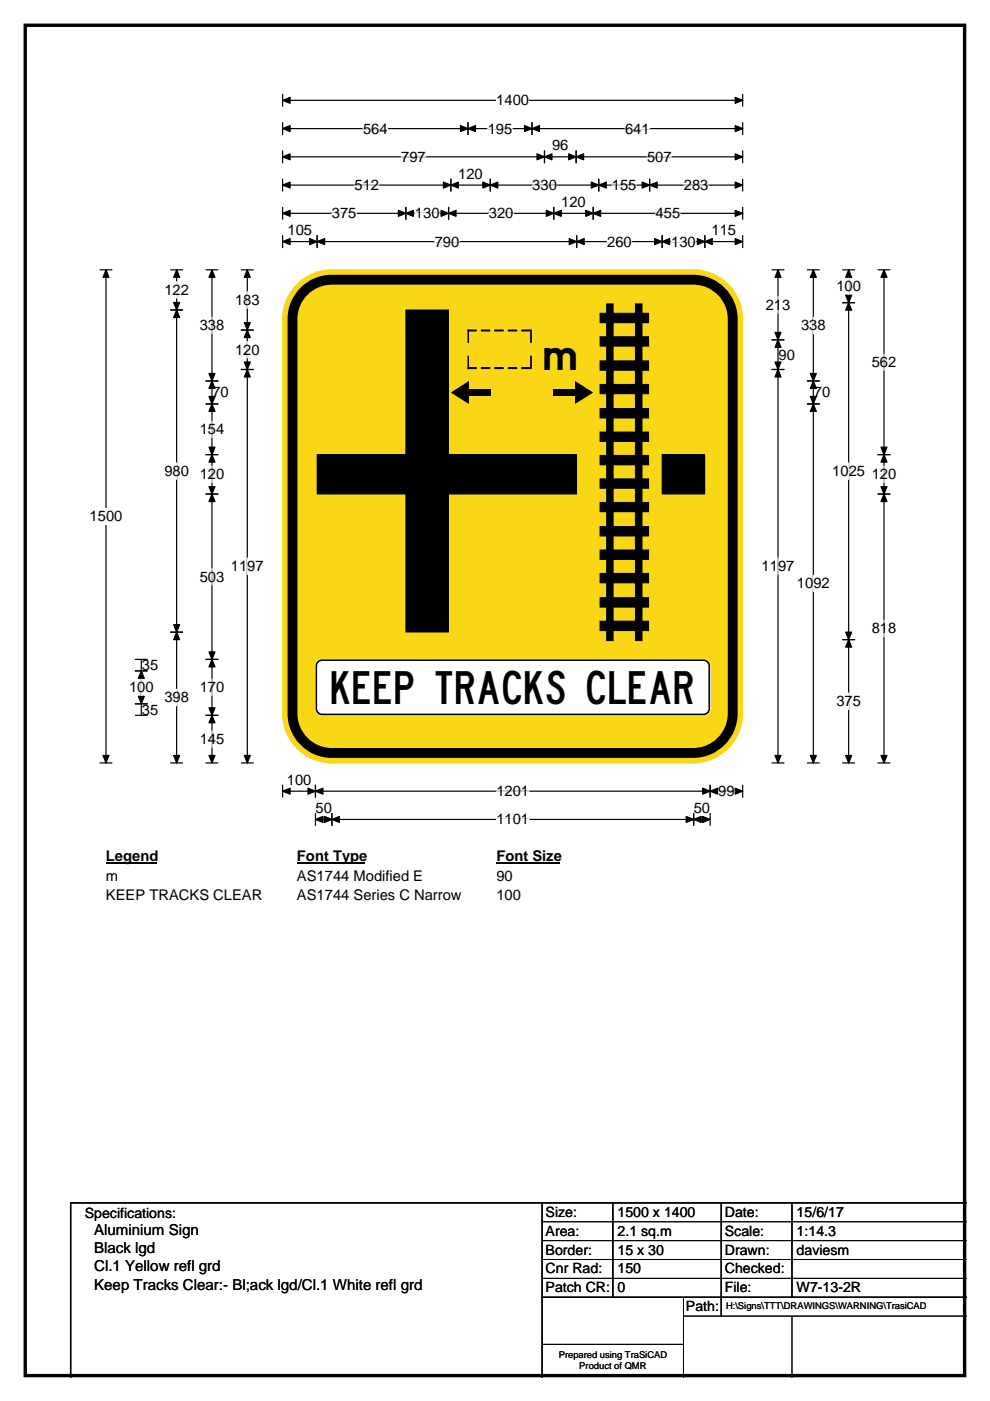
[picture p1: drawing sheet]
<svg xmlns="http://www.w3.org/2000/svg" width="210mm" height="297mm" viewBox="0 0 210 297" stroke-linecap="round" stroke-linejoin="round" font-family="sans-serif">
<path d="M5.4 5.4h199.2v286.3h-199.2z" fill="none" stroke="#000" stroke-width=".72"/>
<path d="M59.9 21.3h97.6M59.9 20v2.5M157.5 20v2.5" fill="none" stroke="#000" stroke-width=".25"/>
<path d="M59.9 21.3l1.6-.7v1.3zM155.9 20.6l1.6 .7-1.6 .6z" fill="#000" stroke="#000" stroke-width=".25"/>
<path d="M105.3 19.5h6.9v3.5h-6.9z" fill="#fff"/>
<g fill="none" stroke="#000" stroke-width=".25">
<path d="M59.9 27.3h97.6M59.9 26v2.5M59.9 32v2.5M59.9 38v2.5M59.9 33.3h97.6M59.9 39.2h97.6M95.6 38v2.5M99.3 26v2.5M104 38v2.5M112.8 26v2.5M115.5 32v2.5M122.2 32v2.5"/>
<path d="M127 38v2.5M137.8 38v2.5M157.5 26v2.5M157.5 32v2.5M157.5 38v2.5M21.2 57.2h2.5M22.5 57.2v104.6M59.9 44v2.5M59.9 50v2.5M59.9 45.2h97.6M59.9 51.2h97.6M67.3 50v2.5"/>
<path d="M86.1 44v2.5M95.1 44v2.5M117.5 44v2.5M122.3 50v2.5M125.8 44v2.5M140.4 50v2.5M149.5 50v2.5M157.5 50v2.5M157.5 44v2.5M21.2 161.8h2.5M59.9 166.5v2.5M59.9 167.7h97.6"/>
<path d="M66.9 166.5v2.5M66.9 172.5v2.5M66.9 173.7h83.7M70.4 172.5v2.5M147.1 172.5v2.5M150.6 166.5v2.5M150.6 172.5v2.5M157.5 166.5v2.5"/>
</g>
<g fill="#000" stroke="#000" stroke-width=".25">
<path d="M59.9 27.3l1.6-.7v1.3zM59.9 33.3l1.6-.7v1.3zM59.9 39.2l1.6-.6v1.3zM95.6 39.2l1.6-.6v1.3zM94 38.6l1.6 .6-1.6 .7zM99.3 27.3l1.5-.7v1.3zM97.7 26.6l1.6 .7-1.6 .6zM102.4 38.6l1.6 .6-1.6 .7zM104 39.2l1.6-.6v1.3zM111.3 26.6l1.5 .7-1.5 .6zM112.8 27.3l1.6-.7v1.3zM115.5 33.3l1.6-.7v1.3z"/>
<path d="M113.9 32.6l1.6 .7-1.6 .6zM120.6 32.6l1.6 .7-1.6 .6zM122.2 33.3l1.6-.7v1.3zM125.4 38.6l1.6 .6-1.6 .7zM127 39.2l1.6-.6v1.3zM136.2 38.6l1.6 .6-1.6 .7zM137.8 39.2l1.6-.6v1.3zM155.9 26.6l1.6 .7-1.6 .6zM155.9 32.6l1.6 .7-1.6 .6zM155.9 38.6l1.6 .6-1.6 .7zM22.5 57.2l.6 1.6h-1.3zM59.9 45.2l1.6-.6v1.3z"/>
<path d="M59.9 51.2l1.6-.6v1.3zM67.3 51.2l1.6-.6v1.3zM65.7 50.6l1.6 .6-1.6 .7zM86.1 45.2l1.6-.6v1.3zM84.5 44.6l1.6 .6-1.6 .7zM93.6 44.6l1.5 .6-1.5 .7zM95.1 45.2l1.6-.6v1.3zM115.9 44.6l1.6 .6-1.6 .7zM117.5 45.2l1.5-.6v1.3zM120.7 50.6l1.6 .6-1.6 .7zM122.3 51.2l1.6-.6v1.3zM124.2 44.6l1.6 .6-1.6 .7z"/>
<path d="M125.8 45.2l1.6-.6v1.3zM138.9 50.6l1.5 .6-1.5 .7zM140.4 51.2l1.6-.6v1.3zM147.9 50.6l1.6 .6-1.6 .7zM149.5 51.2l1.6-.6v1.3zM155.9 44.6l1.6 .6-1.6 .7zM155.9 50.6l1.6 .6-1.6 .7zM21.8 160.2h1.3l-.6 1.6zM59.9 167.7l1.6-.6v1.3zM66.9 167.7l1.6-.6v1.3zM65.3 167.1l1.6 .6-1.6 .7zM66.9 173.7l1.6-.6v1.3z"/>
<path d="M70.4 173.7l1.6-.6v1.3zM68.8 173.1l1.6 .6-1.6 .7zM145.5 173.1l1.6 .6-1.6 .7zM147.1 173.7l1.6-.6v1.3zM149 167.1l1.6 .6-1.6 .7zM150.6 167.7l1.6-.6v1.3zM149 173.1l1.6 .6-1.6 .7zM155.9 167.1l1.6 .6-1.6 .7z"/>
</g>
<g fill="none" stroke="#fff" stroke-width=".25">
<path d="M75.2 39.2h5.2M77 27.3h5.2M85.1 33.3h5.2M103.4 27.3h5.2M112.9 39.2h5.2M129.8 39.2h5.2M132.6 27.3h5.2M137.2 33.3h5.3M145.1 39.2h5.2M70.4 45.2h5.2M88 45.2h5.2M92.2 51.2h5.2"/>
<path d="M103.7 45.2h5.2M128.8 51.2h5.2M139.1 45.2h5.2M142.4 51.2h5.2M105.3 167.7h6.9M105.3 173.7h6.9M152.3 167.7h3.5"/>
</g>
<path d="M19 107.7h7v3.5h-7z" fill="#fff"/>
<g fill="none" stroke="#000" stroke-width=".25">
<path d="M36.2 57.2h2.5M37.5 57.2v104.6M43.7 57.2h2.5M45 57.2v104.6M51.2 57.2h2.5M52.5 57.2v104.6M163.7 57.2h2.6M165 57.2v104.6M171.2 57.2h2.6M172.5 57.2v104.6M178.7 57.2h2.6M180 57.2v104.6"/>
<path d="M186.2 57.2h2.6M187.5 57.2v104.6M36.2 65.7h2.5M51.2 70h2.5M51.2 78.3h2.5M163.7 78.3h2.6M163.7 72.1h2.6M178.7 64.2h2.6M43.7 80.8h2.5M43.7 85.6h2.5M43.7 96.4h2.5M171.2 80.8h2.6"/>
<path d="M171.2 85.6h2.6M186.2 96.4h2.6M43.7 104.8h2.5M186.2 104.8h2.6M28.7 139.8h2.5M30 139.8v11.9M36.2 134h2.5M43.7 139.8h2.5M178.7 135.6h2.6M28.7 142.2h2.5M28.7 149.2h2.5M28.7 151.7h2.5"/>
<path d="M43.7 151.7h2.5M36.2 161.8h2.5M43.7 161.8h2.5M51.2 161.8h2.5M163.7 161.8h2.6M171.2 161.8h2.6M178.7 161.8h2.6M186.2 161.8h2.6"/>
</g>
<g fill="#000" stroke="#000" stroke-width=".25">
<path d="M37.5 57.2l.6 1.6h-1.3zM45 57.2l.6 1.6h-1.3zM52.5 57.2l.6 1.6h-1.3zM165 57.2l.7 1.6h-1.3zM172.5 57.2l.6 1.6h-1.2zM180 57.2l.6 1.6h-1.2zM187.5 57.2l.6 1.6h-1.2zM37.5 65.7l.6 1.6h-1.3zM36.8 64.1h1.3l-.6 1.6zM52.5 70l.6 1.6h-1.3zM51.8 76.8h1.3l-.6 1.5zM51.8 68.4h1.3l-.6 1.6z"/>
<path d="M52.5 78.3l.6 1.6h-1.3zM165 72.1l.7 1.5h-1.3zM164.4 76.8h1.3l-.7 1.5zM164.4 70.5h1.3l-.7 1.6zM165 78.3l.7 1.6h-1.3zM180 64.2l.6 1.6h-1.2zM179.4 62.6h1.2l-.6 1.6zM45 80.8l.6 1.6h-1.3zM44.3 84.1h1.3l-.6 1.5zM44.3 79.2h1.3l-.6 1.6zM45 85.6l.6 1.6h-1.3zM44.3 94.8h1.3l-.6 1.6z"/>
<path d="M45 96.4l.6 1.6h-1.3zM172.5 80.8l.6 1.6h-1.2zM171.9 84.1h1.2l-.6 1.5zM171.9 79.2h1.2l-.6 1.6zM172.5 85.6l.6 1.6h-1.2zM187.5 96.4l.6 1.6h-1.2zM186.9 94.8h1.2l-.6 1.6zM44.3 103.2h1.3l-.6 1.6zM45 104.8l.6 1.5h-1.3zM186.9 103.2h1.2l-.6 1.6zM187.5 104.8l.6 1.5h-1.2zM36.8 132.4h1.3l-.6 1.6z"/>
<path d="M37.5 134l.6 1.6h-1.3zM44.3 138.2h1.3l-.6 1.6zM45 139.8l.6 1.6h-1.3zM179.4 134h1.2l-.6 1.6zM180 135.6l.6 1.6h-1.2zM30 142.2l.6 1.6h-1.3zM29.3 147.6h1.3l-.6 1.6zM44.3 150.1h1.3l-.6 1.6zM45 151.7l.6 1.5h-1.3zM36.8 160.2h1.3l-.6 1.6zM44.3 160.2h1.3l-.6 1.6zM51.8 160.2h1.3l-.6 1.6z"/>
<path d="M164.4 160.2h1.3l-.7 1.6zM171.9 160.2h1.2l-.6 1.6zM179.4 160.2h1.2l-.6 1.6zM186.9 160.2h1.2l-.6 1.6z"/>
</g>
<g fill="none" stroke="#fff" stroke-width=".25">
<path d="M37.5 59.7v3.5M180 58.9v3.5M45 67.2v3.5M52.5 61.8v3.5M52.5 72.4v3.5M165 62.9v3.5M172.5 67.2v3.5M187.5 75.1v3.4M37.5 98.1v3.5M45 89.3v3.5M45 98.8v3.5M180 98.1v3.5"/>
<path d="M187.5 98.8v3.5M52.5 118.3v3.5M165 118.3v3.5M45 120.5v3.5M172.5 122v3.4M187.5 131.5v3.5M30 144v3.5M37.5 146.1v3.5M45 144v3.5M45 155v3.5M180 146.9v3.5"/>
</g>
<path d="M22.5 179.7h10.7v3.5h-10.7z" fill="#fff"/>
<path d="M22.5 183h10.7" fill="none" stroke="#000" stroke-width=".32"/>
<path d="M63 179.7h14.4v3.5h-14.4z" fill="#fff"/>
<path d="M63 183h14.4" fill="none" stroke="#000" stroke-width=".32"/>
<path d="M105.3 179.7h13.4v3.5h-13.4z" fill="#fff"/>
<path d="M105.3 183h13.4" fill="none" stroke="#000" stroke-width=".32"/>
<g fill="#fff">
<path d="M22.5 183.9h2.6v3.5h-2.6z"/>
<path d="M62.9 183.9h26.8v3.5h-26.8z"/>
<path d="M105.3 183.9h3.5v3.5h-3.5z"/>
<path d="M22.5 188.1h33v3.5h-33z"/>
<path d="M62.9 188.1h34.9v3.5h-34.9z"/>
<path d="M105.3 188.1h5.2v3.5h-5.2z"/>
</g>
<path d="M62.6 60.7a10.4 10.4 0 0 1 7.8-3.5h76.6a10.5 10.5 0 0 1 10.5 10.4v83.7a10.5 10.5 0 0 1-10.5 10.4h-76.6a10.5 10.5 0 0 1-10.5-10.4v-83.7a10.4 10.4 0 0 1 2.7-6.9z" fill-rule="evenodd" fill="#fad716" stroke="#fad716" stroke-width=".21"/>
<path d="M64.5 61.7a8.3 8.3 0 0 1 5.9-2.4h76.6a8.3 8.3 0 0 1 8.4 8.3v83.7a8.4 8.4 0 0 1-8.4 8.3h-76.6a8.3 8.3 0 0 1-8.4-8.3v-83.7a8.3 8.3 0 0 1 2.5-5.9z" fill="none" stroke="#000" stroke-width="2.1"/>
<path d="M95.6 83.2l3.9-2.4v4.9zM122 80.8l3.8 2.4-3.8 2.5z" fill="#000"/>
<path d="M102.1 70h1.8v.1h-1.8zM99.5 82.5h4.5v1.4h-4.5zM117.4 82.5h4.6v1.4h-4.6zM67.3 96.4h55v8.3h-55zM140.5 96.4h9v8.3h-9zM86.1 65.7h9v68.3h-9z" fill="#000"/>
<g fill="#000" stroke="#000" stroke-width=".21">
<path d="M99.3 70l.1 2.6z" fill-rule="evenodd"/>
<path d="M99.3 75.5l.1 2.6z" fill-rule="evenodd"/>
<path d="M99.3 70h1.7v.2h-1.7z" fill-rule="evenodd"/>
<path d="M99.3 78h1.7v.1h-1.7z" fill-rule="evenodd"/>
<path d="M102.1 78h1.8v.1h-1.8z" fill-rule="evenodd"/>
<path d="M104.9 70h1.8v.2h-1.8z" fill-rule="evenodd"/>
<path d="M104.9 78h1.8v.1h-1.8z" fill-rule="evenodd"/>
<path d="M107.8 70h1.8v.2h-1.8z" fill-rule="evenodd"/>
<path d="M107.8 78h1.8v.1h-1.8z" fill-rule="evenodd"/>
<path d="M110.7 70h1.8v.2h-1.8z" fill-rule="evenodd"/>
<path d="M110.7 78h1.8v.1h-1.8z" fill-rule="evenodd"/>
<path d="M112.6 70h.1v2.6h-.1z" fill-rule="evenodd"/>
<path d="M112.6 75.5h.1v2.6h-.1z" fill-rule="evenodd"/>
<path d="M128.7 64.4h1.3v71.4h-1.3z" fill-rule="evenodd"/>
<path d="M134.8 64.4h1.4v71.4h-1.4z" fill-rule="evenodd"/>
<path d="M127.3 66.4h10.3v2h-10.3z" fill-rule="evenodd"/>
<path d="M127.3 71.4h10.3v2h-10.3z" fill-rule="evenodd"/>
<path d="M127.3 76.5h10.3v2h-10.3z" fill-rule="evenodd"/>
<path d="M127.3 81.5h10.3v2h-10.3z" fill-rule="evenodd"/>
<path d="M127.3 86.6h10.3v2h-10.3z" fill-rule="evenodd"/>
<path d="M127.3 91.6h10.3v2h-10.3z" fill-rule="evenodd"/>
<path d="M127.3 96.6h10.3v2h-10.3z" fill-rule="evenodd"/>
<path d="M127.3 101.5h10.3v2h-10.3z" fill-rule="evenodd"/>
<path d="M127.3 106.5h10.3v2h-10.3z" fill-rule="evenodd"/>
<path d="M127.3 111.7h10.3v1.9h-10.3z" fill-rule="evenodd"/>
<path d="M127.3 116.6h10.3v2h-10.3z" fill-rule="evenodd"/>
<path d="M127.3 121.6h10.3v2h-10.3z" fill-rule="evenodd"/>
<path d="M127.3 126.7h10.3v2h-10.3z" fill-rule="evenodd"/>
<path d="M127.3 131.7h10.3v2h-10.3z" fill-rule="evenodd"/>
</g>
<path d="M86.1 65.7h9v68.3h-9zM102.1 70h1.8v.2h-1.8zM67.3 96.4h55v8.3h-55zM140.4 96.4h9.1v8.3h-9.1zM115 259h90M115 263h90M115 267h90M115 271h90M145 279h60M145 275v17M168 279v13M115 285h30" fill="none" stroke="#000" stroke-width=".21"/>
<path d="M67.2 140.4l.7-.5 .4-.1h80.9a1.39 1.39 0 0 1 1.4 1.4v9a1.41 1.41 0 0 1-1.4 1.4h-80.9a1.39 1.39 0 0 1-1.4-1.4v-9z" fill-rule="evenodd" fill="#fff" stroke="#fff" stroke-width=".21"/>
<path d="M67.6 140.2l.7-.2h80.9a1.21 1.21 0 0 1 1.2 1.2v9a1.23 1.23 0 0 1-1.2 1.3h-80.9a1.21 1.21 0 0 1-1.2-1.3v-9l.1-.4z" fill="none" stroke="#000" stroke-width=".34"/>
<path d="M115 255v37M130 255v20M153 255v24M168 255v20M205 255h-190v37M115 275h90" fill="none" stroke="#000" stroke-width=".3"/>
<text font-size="7" x="70.4" y="149.4">KEEP TRACKS CLEAR</text>
<text font-size="6.3" x="115.5" y="78.4">m</text>
<g font-size="3.2">
<text x="20" y="261.9">Aluminium Sign</text>
<text x="20" y="265.7">Black lgd</text>
<text x="20" y="269.6">Cl.1 Yellow refl grd</text>
<text x="20" y="273.4">Keep Tracks Clear:- Bl;ack lgd/Cl.1 White refl grd</text>
</g>
<g font-size="3.1">
<text x="105.3" y="22.3">1400</text>
<text x="77" y="28.3">564</text>
<text x="103.4" y="28.3">195</text>
<text x="132.6" y="28.3">641</text>
<text x="85.1" y="34.3">797</text>
<text x="117.1" y="31.9">96</text>
<text x="137.2" y="34.3">507</text>
<text x="75.2" y="40.3">512</text>
<text x="97.2" y="37.8">120</text>
<text x="112.9" y="40.3">330</text>
<text x="129.8" y="40.3">155</text>
<text x="145.1" y="40.3">283</text>
<text x="70.4" y="46.3">375</text>
<text x="88" y="46.3">130</text>
<text x="103.7" y="46.3">320</text>
<text x="119" y="43.8">120</text>
<text x="139.1" y="46.3">455</text>
<text x="61" y="49.8">105</text>
<text x="92.2" y="52.3">790</text>
<text x="128.8" y="52.3">260</text>
<text x="142.4" y="52.3">130</text>
<text x="150.9" y="49.8">115</text>
<text x="34.9" y="62.5">122</text>
<text x="49.8" y="64.6">183</text>
<text x="162.4" y="65.7">213</text>
<text x="177.4" y="61.7">100</text>
<text x="42.4" y="70">338</text>
<text x="169.9" y="70">338</text>
<text x="49.8" y="75.2">120</text>
<text x="165.1" y="76.2">90</text>
<text x="184.9" y="77.9">562</text>
<text x="45.1" y="84.2">70</text>
<text x="172.6" y="84.2">70</text>
<text x="42.4" y="92.1">154</text>
<text x="34.9" y="100.9">980</text>
<text x="42.4" y="101.6">120</text>
<text x="176.5" y="100.9">1025</text>
<text x="184.9" y="101.6">120</text>
<text x="19" y="110.5">1500</text>
<text x="42.4" y="123.3">503</text>
<text x="49" y="121.1">1197</text>
<text x="161.5" y="121.1">1197</text>
<text x="169" y="124.8">1092</text>
<text x="184.9" y="134.3">818</text>
<text x="30.1" y="142.1">35</text>
<text x="27.4" y="146.8">100</text>
<text x="34.9" y="148.9">398</text>
<text x="42.4" y="146.8">170</text>
<text x="177.4" y="149.7">375</text>
<text x="30.1" y="151.5">35</text>
<text x="42.4" y="157.8">145</text>
<text x="60.8" y="166.3">100</text>
<text x="66.9" y="172.3">50</text>
<text x="105.3" y="168.8">1201</text>
<text x="147.2" y="172.3">50</text>
<text x="152.3" y="168.8">99</text>
<text x="105.3" y="174.8">1101</text>
<text x="22.5" y="182.5">Legend</text>
<text x="63" y="182.5">Font Type</text>
<text x="105.3" y="182.5">Font Size</text>
<text x="22.5" y="186.7">m</text>
<text x="22.5" y="190.9">KEEP TRACKS CLEAR</text>
<text x="63" y="186.7">AS1744 Modified E</text>
<text x="63" y="190.9">AS1744 Series C Narrow</text>
<text x="105.3" y="186.7">90</text>
<text x="105.3" y="190.9">100</text>
</g>
<g font-size="3">
<text x="115.7" y="258">Size:</text>
<text x="131" y="258">1500 x 1400</text>
<text x="153.7" y="258">Date:</text>
<text x="169" y="258">15/6/17</text>
<text x="18" y="258.2">Specifications:</text>
<text x="115.7" y="262">Area:</text>
<text x="131" y="262">2.1 sq.m</text>
<text x="153.7" y="262">Scale:</text>
<text x="169" y="262">1:14.3</text>
<text x="115.7" y="266">Border:</text>
<text x="115.7" y="270">Cnr Rad:</text>
<text x="131" y="266">15 x 30</text>
<text x="131" y="270">150</text>
<text x="153.7" y="266">Drawn:</text>
<text x="153.7" y="270">Checked:</text>
<text x="169" y="266">daviesm</text>
<text x="115.7" y="274">Patch CR:</text>
<text x="131" y="274">0</text>
<text x="153.7" y="274">File:</text>
<text x="169" y="274">W7-13-2R</text>
<text x="145.5" y="278">Path:</text>
</g>
<g font-size="2">
<text x="154" y="277.6">H:\Signs\TTT\DRAWINGS\WARNING\TrasiCAD</text>
<text x="118.5" y="287.8">Prepared using TraSiCAD</text>
<text x="122.9" y="290.2">Product of QMR</text>
</g>
</svg>
